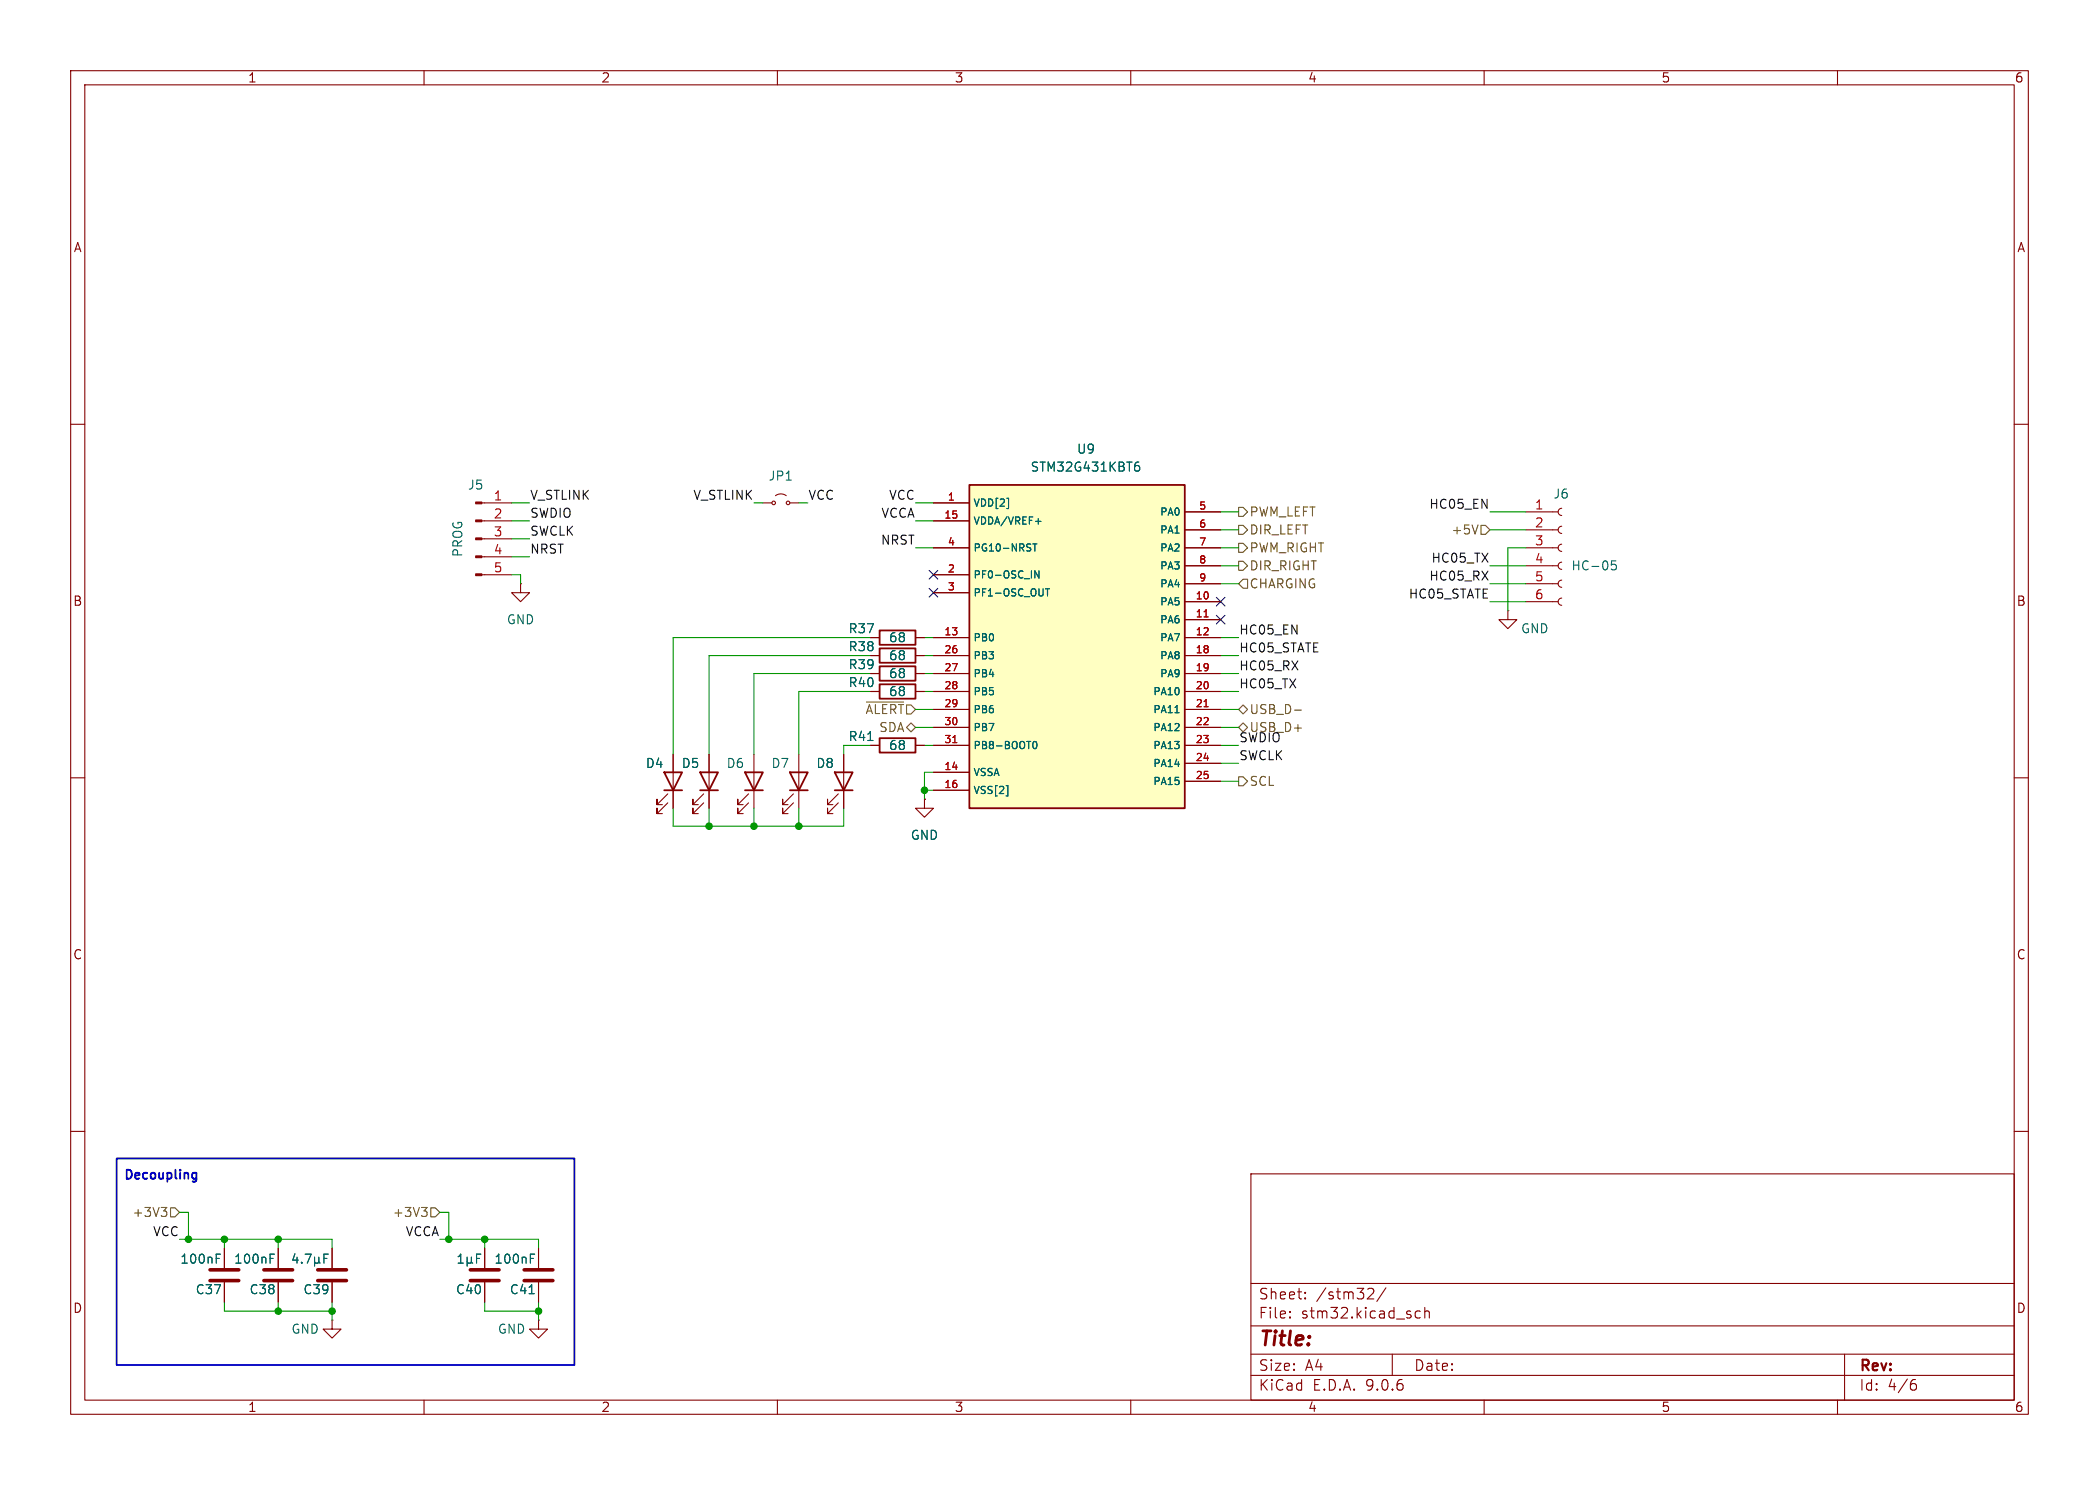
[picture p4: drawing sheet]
<svg xmlns="http://www.w3.org/2000/svg" width="297mm" height="210mm" viewBox="0 0 297 210" stroke-linecap="round" stroke-linejoin="round" font-family="sans-serif">
<g fill="none" stroke="#840000" stroke-width=".15">
<path d="M10 10h277v190h-277zM12 12h273v186h-273zM60 10v2M110 10v2M160 10v2M210 10v2M260 10v2M10 60h2M285 60h2M123.2 92.7h1.3M123.2 90.2h1.3M129.5 92.7h1.3"/>
<path d="M129.5 90.2h1.3M10 110h2M130.8 113v1.3h-1.3l1.3 1.3 1.3-1.3h-1.3M130.8 113h.1M285 110h2M10 160h2M68.6 176.5v2.8M177 166h108v32h-108zM285 160h2M60 198v2M68.6 181.4v2.8M76.2 186.7v1.3h1.3l-1.3 1.2-1.3-1.2h1.3"/>
<path d="M76.2 186.7h.1M110 198v2M160 198v2M177 194.5h108M177 191.5h108M177 187.5h108M177 181.5h108M182.5 186.3h.1l-.1 .1M182.5 186.3v.1M182.5 185.5v.1M182.5 185.5h.1l-.1 .1M184.7 183.6v.1"/>
<path d="M184.7 183.6h-.1l.1 .1M184.7 182.8v.1M184.7 182.8h-.1l.1 .1M193.7 182.2l.5 .1a.41 .41 0 0 1 .1 .5l-.8 .9h.9M196.1 182.1l-1.3 2M197 191.5v3M201 185.5l-.5-.1-.3 .3v.4l.2 .2 .1 .1 .5-.1M201.6 185.5a.37 .37 0 0 1 .6 .1v.8M201.6 184.9v1.5M210 198v2M260 198v2M261 191.5v6.5"/>
<path d="M270.6 195.7h.4l.2 .3-.1 .5-.2 .1h-.3M271 195.1l-.4 .1"/>
</g>
<path d="M66.5 179.6h4.1M66.5 181.1h4.1" fill="none" stroke="#840000" stroke-width=".51"/>
<path d="M64.8 178.6h.8M64.8 177.7l.4-.3v1.2M66.1 178.5l.2 .1h.2l.2-.1M66.1 177.8v1.3M66.7 178.5l.2 .1M66.7 177.8v.7M67.4 178h.5M68 177.4h-.6v1.2" fill="none" stroke="#006464" stroke-width=".15"/>
<path d="M124.5 91.7h5v2h-5zM124.5 89.2h5v2h-5z" fill="none" stroke="#840000" stroke-width=".25"/>
<path d="M137.2 68.6h30.4v45.7h-30.4z" fill="#ffffc2"/>
<g fill="none" stroke="#840000" stroke-width=".25">
<path d="M137.2 68.6h30.4v45.7h-30.4zM124.5 94.2h5v2.1h-5zM124.5 96.8h5v2h-5zM94 109.2h2.5l-1.3 2.6zM94 111.8h2.5M99.1 109.2h2.5l-1.3 2.6zM99.1 111.8h2.5M105.4 109.2h2.5l-1.2 2.6zM105.4 111.8h2.5M111.8 109.2h2.5l-1.3 2.6zM111.8 111.8h2.5M118.1 109.2h2.5l-1.2 2.6z"/>
<path d="M118.1 111.8h2.5M124.5 104.4h5v2h-5z"/>
</g>
<g fill="none" stroke="#840000" stroke-width=".15">
<path d="M68.2 71.1h4.2M68.2 73.7h4.2M68.2 76.2h4.2M68.2 78.7h4.2M107.9 71.1h1.3M109.7 70.1l.4-.2 .4-.1 .8 .3M111.8 71.1h1.2M132.1 71.1h5.1M132.1 73.7h5.1M132.1 77.5h5.1M167.6 77.5h5.1M167.6 72.4h5.1"/>
<path d="M167.6 74.9h5.1M215.9 77.5h4.6M215.9 72.4h4.6M215.9 74.9h4.6M221 71.9a.51 .51 0 0 0-.5 .5 .51 .51 0 0 0 .5 .5M221 74.4a.51 .51 0 0 0-.5 .5 .51 .51 0 0 0 .5 .5M221 77a.51 .51 0 0 0-.5 .5 .51 .51 0 0 0 .5 .5M221 79.5a.51 .51 0 0 0-.5 .5 .51 .51 0 0 0 .5 .5M68.2 81.3h4.2M73.7 82.6v1.2h-1.3l1.3 1.3 1.2-1.3h-1.2M73.7 82.6h.1M123.2 90.2h1.3"/>
<path d="M123.2 92.7h1.3M123.2 95.3h1.3M123.2 97.8h1.3M129.5 90.2h1.3M129.5 92.7h1.3M129.5 95.3h1.3M129.5 97.8h1.3M132.1 81.3h5.1M132.1 83.8h5.1M132.1 90.2h5.1M132.1 92.7h5.1M132.1 95.3h5.1"/>
<path d="M132.1 97.8h5.1M167.6 90.2h5.1M167.6 92.7h5.1M167.6 95.3h5.1M167.6 97.8h5.1M167.6 80h5.1M167.6 82.6h5.1M167.6 85.1h5.1M167.6 87.6h5.1M213.4 86.4v1.2h-1.3l1.3 1.3 1.2-1.3h-1.2M213.4 86.4h.1M215.9 80h4.6"/>
<path d="M215.9 82.6h4.6M215.9 85.1h4.6M221 82a.51 .51 0 0 0-.5 .6 .51 .51 0 0 0 .5 .5M221 84.6a.51 .51 0 0 0-.5 .5 .51 .51 0 0 0 .5 .5M94.5 113.5l-1.5 1.6v-.8v.8h.7M94.5 112.3l-1.5 1.5v-.8v.8h.7M95.2 106.7v7.6M99.6 113.5l-1.6 1.6v-.8v.8h.8M99.6 112.3l-1.6 1.5v-.8v.8h.8M100.3 106.7v7.6M105.9 113.5l-1.5 1.6v-.8v.8h.8M105.9 112.3l-1.5 1.5v-.8v.8h.8"/>
<path d="M106.7 106.7v7.6M112.3 113.5l-1.6 1.6v-.8v.8h.8M112.3 112.3l-1.6 1.5v-.8v.8h.8M113 106.7v7.6M118.6 113.5l-1.5 1.6v-.8v.8h.8M118.6 112.3l-1.5 1.5v-.8v.8h.8M119.4 106.7v7.6M123.2 105.4h1.3M129.5 105.4h1.3M130.8 113h.1M132.1 100.3h5.1M132.1 102.9h5.1"/>
<path d="M132.1 105.4h5.1M132.1 109.2h5.1M132.1 111.8h5.1M167.6 100.3h5.1M167.6 102.9h5.1M167.6 105.4h5.1M167.6 108h5.1M167.6 110.5h5.1M31.7 176.5v2.8M39.4 176.5v2.8M47 176.5v2.8M68.6 176.5v2.8"/>
<path d="M76.2 176.5v2.8M31.7 181.4v2.8M39.4 181.4v2.8M47 186.7v1.3h1.3l-1.3 1.2-1.3-1.2h1.3M47 186.7h.1M47 181.4v2.8M68.6 181.4v2.8M76.2 181.4v2.8"/>
<circle cx="109.5" cy="71.1" r=".25"/>
<circle cx="111.5" cy="71.1" r=".25"/>
</g>
<g fill="none" stroke="#006464" stroke-width=".15">
<path d="M142.5 70.5h.2v1.4h-.2M146.1 76.9h.6M146.4 76.9v1M146.5 73.7h.8M160.7 65.9l.3-.1 .3 .3v.3l-.2 .2h-.4M161.1 65.3l-.4 .2M228.7 79.3h-.7v.6l.2-.1 .4 .1 .1 .1v.5l-.2 .1h-.3l-.2-.1M147 80.7v1l-.6-1v1M147.9 83.3h.6M148.2 83.3v1M122.8 104.7h.7M142.4 111.1h.2v1.5h-.2"/>
<path d="M146.2 105l.2-.1a.54 .54 0 0 1 .3 .5 .54 .54 0 0 1-.3 .5l-.2-.1-.1-.3zM166.3 100.8h.5M30.6 178h.4M30.6 177.4h.6M38.2 178h.4M38.2 177.4h.6M41.7 177.3l-.3 .9h.8M42 177.8v.8M42.7 178.5v.1M43.2 177.4h.8l-.5 1.2M44.5 177.8v1.3M44.5 178.5l.2 .1h.2l.2-.1"/>
<path d="M45.1 178.5l.2 .1M45.1 177.8v.7M45.8 178h.5M46.4 177.4h-.6v1.2M64.8 178.6h.8M64.8 177.7l.4-.3v1.2M66.1 178.5l.2 .1h.2l.2-.1M66.1 177.8v1.3M66.7 178.5l.2 .1M66.7 177.8v.7M67.4 178h.5M68 177.4h-.6v1.2"/>
<path d="M75 178h.5M75 177.4h.7M74.9 183h.7"/>
</g>
<path d="M170.4 87.2h.6M170.4 99.9h.6M134.8 105h.6" fill="none" stroke="#a90000" stroke-width=".15"/>
<path d="M29.7 179.6h4.1M37.3 179.6h4.1M45 179.6h4M74.2 179.6h4M29.7 181.1h4.1M37.3 181.1h4.1M45 181.1h4M74.2 181.1h4" fill="none" stroke="#840000" stroke-width=".51"/>
<g fill="#840000" stroke="#840000" stroke-width=".15">
<path d="M67.3 71h.9v.2h-.9z"/>
<path d="M67.3 73.5h.9v.3h-.9z"/>
<path d="M67.3 76.1h.9v.2h-.9z"/>
<path d="M67.3 78.6h.9v.3h-.9z"/>
<path d="M67.3 81.2h.9v.2h-.9z"/>
</g>
<g fill="none" stroke="#725600" stroke-width=".15">
<path d="M175.3 74.3h.6l.6 .6-.6 .7h-.6zM175.3 79.4h.6l.6 .6-.6 .6h-.6zM175.3 76.8h.6l.6 .7-.6 .6h-.6zM175.3 71.8h.6l.6 .6-.6 .6h-.6zM209.1 74.2l-.4 1.3M209.5 74.3h.7l.6 .6-.6 .7h-.7zM122.6 99.3h5.3M175.3 82.6l.6-.7h.6v1.3h-.6zM128.3 102.9l.6-.7 .6 .7-.6 .6zM175.3 100.3l.6-.6 .6 .6-.6 .7zM175.3 109.9h.6l.6 .6-.6 .6h-.6zM175.3 102.9l.6-.7 .6 .7-.6 .6z"/>
<path d="M183.2 100.4h.9M22.8 170.8h.8l-.4 .4M23.4 171.2l.2 .3v.3l-.2 .2M24.1 170.8h.7l.6 .7-.6 .6h-.7zM59.6 170.8h.8l-.4 .4M60.2 171.2l.2 .3v.3l-.2 .2M61 170.8h.6l.6 .7-.6 .6h-.6z"/>
</g>
<g fill="none" stroke="#009600" stroke-width=".15">
<path d="M72.4 78.7h2.5M72.4 71.1h2.5M72.4 76.2h2.5M72.4 73.7h2.5M106.7 71.1h1.2M113 71.1h1.3M129.5 77.5h2.6M129.5 71.1h2.6M129.5 73.7h2.6M172.7 74.9h2.6M172.7 72.4h2.6M172.7 77.5h2.6"/>
<path d="M210.8 74.9h5.1M210.8 72.4h5.1M215.9 77.5h-2.5v8.9M72.4 81.3h1.3v1.3M123.2 97.8h-10.2v8.9M123.2 95.3h-16.5v11.4M123.2 92.7h-22.9v14M123.2 90.2h-28v16.5M130.8 97.8h1.3M130.8 95.3h1.3M130.8 92.7h1.3M130.8 90.2h1.3"/>
<path d="M172.7 97.8h2.6M172.7 95.3h2.6M172.7 92.7h2.6M172.7 90.2h2.6M172.7 82.6h2.6M172.7 80h2.6M210.8 82.6h5.1M210.8 80h5.1M210.8 85.1h5.1M95.2 114.3v2.5h24.2v-2.5M100.3 114.3v2.5M106.7 114.3v2.5"/>
<path d="M113 114.3v2.5M123.2 105.4h-3.8v1.3M129.5 100.3h2.6M129.5 102.9h2.6M130.8 111.8h1.3M130.8 105.4h1.3M132.1 109.2h-1.3v3.8M172.7 100.3h2.6M172.7 102.9h2.6M172.7 105.4h2.6M172.7 108h2.6M172.7 110.5h2.6"/>
<path d="M25.4 171.5h1.3v3.8M25.4 175.3h21.6v1.2M31.7 175.3v1.2M39.4 175.3v1.2M62.2 171.5h1.3v3.8M62.2 175.3h14v1.2M68.6 175.3v1.2M31.7 184.2v1.2h15.3M39.4 184.2v1.2M47 184.2v2.5M68.6 184.2v1.2h7.6M76.2 184.2v2.5"/>
</g>
<path d="M131.5 83.2l1.2 1.2M131.5 80.7l1.2 1.2M132.7 83.2l-1.2 1.2M132.7 80.7l-1.2 1.2M172.1 87l1.2 1.2M172.1 84.5l1.2 1.2M173.3 87l-1.2 1.2M173.3 84.5l-1.2 1.2" fill="none" stroke="#000084" stroke-width=".15"/>
<path d="M16.5 163.8h64.8v29.2h-64.8zM27.4 165.8l.4 .1M27.8 165.8v1.1l-.1 .2h-.3M27.8 166.6l-.4 .1" fill="none" stroke="#0000c2" stroke-width=".25"/>
<g fill="#009600" stroke="#009600" stroke-width=".15">
<circle cx="100.3" cy="116.8" r=".46"/>
<circle cx="113" cy="116.8" r=".46"/>
<circle cx="106.7" cy="116.8" r=".46"/>
<circle cx="130.8" cy="111.8" r=".46"/>
<circle cx="68.6" cy="175.3" r=".46"/>
<circle cx="76.2" cy="185.4" r=".46"/>
<circle cx="63.5" cy="175.3" r=".46"/>
<circle cx="26.7" cy="175.3" r=".46"/>
<circle cx="39.4" cy="185.4" r=".46"/>
<circle cx="39.4" cy="175.3" r=".46"/>
<circle cx="47" cy="185.4" r=".46"/>
<circle cx="31.7" cy="175.3" r=".46"/>
</g>
<text font-size="2.8" fill="#840000" x="178" y="190.9">Title:</text>
<g font-size="2.1" fill="#840000">
<text x="178" y="184">Sheet:</text>
<text x="186.2" y="184">/stm32/</text>
<text x="178" y="186.7">File:</text>
<text x="184.1" y="186.7">stm32.kicad_sch</text>
<text x="178" y="196.9">KiCad</text>
<text x="178" y="194.1">Size:</text>
<text x="184.7" y="194.1">A4</text>
<text x="185.7" y="196.9">E.D.A.</text>
<text x="193.3" y="196.9">9.0.6</text>
<text x="200" y="194.1">Date:</text>
<text x="263" y="194.3">Rev:</text>
<text x="263" y="196.9">Id:</text>
<text x="267.1" y="196.9">4/6</text>
</g>
<g font-size="1.8" fill="#840000">
<text x="35" y="11.9">1</text>
<text x="85" y="11.9">2</text>
<text x="135" y="11.9">3</text>
<text x="185" y="11.9">4</text>
<text x="235" y="11.9">5</text>
<text x="285" y="11.9">6</text>
<text x="10.3" y="35.9">A</text>
<text x="285.3" y="35.9">A</text>
<text x="10.3" y="85.9">B</text>
<text x="285.3" y="85.9">B</text>
<text x="10.3" y="135.9">C</text>
<text x="285.3" y="135.9">C</text>
<text x="10.3" y="185.9">D</text>
<text x="285.3" y="185.9">D</text>
<text x="35" y="199.9">1</text>
<text x="85" y="199.9">2</text>
<text x="135" y="199.9">3</text>
<text x="185" y="199.9">4</text>
<text x="235" y="199.9">5</text>
<text x="285" y="199.9">6</text>
</g>
<g font-size="1.8" fill="#006464">
<text x="152.3" y="64.4">U9</text>
<text x="66.1" y="69.4">J5</text>
<text x="108.7" y="68.2">JP1</text>
<text x="145.7" y="66.9">STM32G431KBT6</text>
<text x="219.7" y="70.7">J6</text>
<text x="65.6" y="78.9" transform="rotate(-90 65.6 78.9)">PROG</text>
<text x="222.3" y="80.9">HC-05</text>
<text x="71.6" y="88.5">GND</text>
<text x="120" y="89.8">R37</text>
<text x="215.1" y="89.8">GND</text>
<text x="120" y="92.3">R38</text>
<text x="120" y="94.8">R39</text>
<text x="125.7" y="93.6">68</text>
<text x="125.7" y="91">68</text>
<text x="120" y="97.4">R40</text>
<text x="125.7" y="96.1">68</text>
<text x="125.7" y="98.7">68</text>
<text x="120" y="105">R41</text>
<text x="125.7" y="106.3">68</text>
<text x="91.3" y="108.8">D4</text>
<text x="96.4" y="108.8">D5</text>
<text x="102.7" y="108.8">D6</text>
<text x="109.1" y="108.8">D7</text>
<text x="115.4" y="108.8">D8</text>
<text x="128.8" y="119">GND</text>
<text x="25.4" y="178.9">100nF</text>
<text x="33" y="178.9">100nF</text>
<text x="69.9" y="178.9">100nF</text>
<text x="27.6" y="183.2">C37</text>
<text x="35.2" y="183.2">C38</text>
<text x="42.8" y="183.2">C39</text>
<text x="64.4" y="183.2">C40</text>
<text x="72" y="183.2">C41</text>
<text x="41.1" y="188.8">GND</text>
<text x="70.4" y="188.8">GND</text>
</g>
<g font-size="1.8" fill="#a90000">
<text x="69.8" y="70.9">1</text>
<text x="69.8" y="73.4">2</text>
<text x="69.8" y="75.9">3</text>
<text x="217.1" y="72.1">1</text>
<text x="217.1" y="74.7">2</text>
<text x="217.1" y="77.2">3</text>
<text x="69.8" y="78.5">4</text>
<text x="69.8" y="81">5</text>
<text x="217.1" y="79.8">4</text>
<text x="217.1" y="82.3">5</text>
<text x="217.1" y="84.8">6</text>
</g>
<g font-size="1.8" fill="#0f0f0f">
<text x="74.9" y="70.8">V_STLINK</text>
<text x="98" y="70.8">V_STLINK</text>
<text x="114.3" y="70.8">VCC</text>
<text x="125.7" y="70.8">VCC</text>
<text x="74.9" y="75.9">SWCLK</text>
<text x="74.9" y="73.3">SWDIO</text>
<text x="124.6" y="77.1">NRST</text>
<text x="124.6" y="73.3">VCCA</text>
<text x="202.2" y="72">HC05_EN</text>
<text x="74.9" y="78.4">NRST</text>
<text x="202.2" y="82.2">HC05_RX</text>
<text x="202.5" y="79.7">HC05_TX</text>
<text x="175.3" y="89.8">HC05_EN</text>
<text x="199.2" y="84.7">HC05_STATE</text>
<text x="175.3" y="94.9">HC05_RX</text>
<text x="175.3" y="92.4">HC05_STATE</text>
<text x="175.3" y="97.4">HC05_TX</text>
<text x="175.3" y="105.1">SWDIO</text>
<text x="175.3" y="107.6">SWCLK</text>
<text x="21.6" y="174.9">VCC</text>
<text x="57.3" y="174.9">VCCA</text>
</g>
<g font-size="1.8" fill="#725600">
<text x="176.7" y="75.8">DIR_LEFT</text>
<text x="176.7" y="73.3">PWM_LEFT</text>
<text x="205.3" y="75.8">+5V</text>
<text x="176.7" y="83.4">CHARGING</text>
<text x="176.7" y="80.9">DIR_RIGHT</text>
<text x="176.7" y="78.3">PWM_RIGHT</text>
<text x="122.4" y="101.2">~{ALERT}</text>
<text x="176.7" y="101.2">USB_D-</text>
<text x="124.3" y="103.7">SDA</text>
<text x="176.7" y="103.7">USB_D+</text>
<text x="176.7" y="111.4">SCL</text>
<text x="18.7" y="172.3">+3V3</text>
<text x="55.5" y="172.3">+3V3</text>
</g>
<text font-size="1.8" fill="#0000c2" x="17.4" y="167.1">Decoupling</text>
<g font-size="1.4" fill="#a90000">
<text x="134" y="70.9">1</text>
<text x="133.5" y="73.4">15</text>
<text x="134" y="77.2">4</text>
<text x="169.6" y="72.1">5</text>
<text x="169.6" y="74.7">6</text>
<text x="169.6" y="77.2">7</text>
<text x="134" y="81">2</text>
<text x="134" y="83.6">3</text>
<text x="169.6" y="79.8">8</text>
<text x="169.6" y="82.3">9</text>
<text x="133.5" y="89.9">13</text>
<text x="169.1" y="84.8">10</text>
<text x="169.1" y="87.4">11</text>
<text x="169.1" y="89.9">12</text>
<text x="133.5" y="92.5">26</text>
<text x="133.5" y="95">27</text>
<text x="169.1" y="92.5">18</text>
<text x="169.1" y="95">19</text>
<text x="133.5" y="97.5">28</text>
<text x="133.5" y="100.1">29</text>
<text x="169.1" y="97.5">20</text>
<text x="169.1" y="100.1">21</text>
<text x="133.5" y="102.6">30</text>
<text x="133.5" y="105.2">31</text>
<text x="169.1" y="102.6">22</text>
<text x="169.1" y="105.2">23</text>
<text x="169.1" y="107.7">24</text>
<text x="133.5" y="109">14</text>
<text x="133.5" y="111.5">16</text>
<text x="169.1" y="110.2">25</text>
</g>
<g font-size="1.4" fill="#006464">
<text x="137.7" y="71.9">VDD[2]</text>
<text x="137.7" y="74.4">VDDA/VREF+</text>
<text x="164" y="73.1">PA0</text>
<text x="164" y="75.7">PA1</text>
<text x="137.7" y="78.2">PG10-NRST</text>
<text x="137.7" y="82">PF0-OSC_IN</text>
<text x="164" y="78.2">PA2</text>
<text x="164" y="80.7">PA3</text>
<text x="164" y="83.3">PA4</text>
<text x="137.7" y="84.6">PF1-OSC_OUT</text>
<text x="164" y="85.8">PA5</text>
<text x="164" y="88.4">PA6</text>
<text x="137.7" y="90.9">PB0</text>
<text x="137.7" y="93.4">PB3</text>
<text x="137.7" y="96">PB4</text>
<text x="164" y="90.9">PA7</text>
<text x="164" y="93.4">PA8</text>
<text x="164" y="96">PA9</text>
<text x="137.7" y="98.5">PB5</text>
<text x="137.7" y="101.1">PB6</text>
<text x="163.1" y="98.5">PA10</text>
<text x="163.1" y="101.1">PA11</text>
<text x="137.7" y="103.6">PB7</text>
<text x="137.7" y="106.1">PB8-BOOT0</text>
<text x="163.1" y="103.6">PA12</text>
<text x="163.1" y="106.1">PA13</text>
<text x="137.7" y="110">VSSA</text>
<text x="137.7" y="112.5">VSS[2]</text>
<text x="163.1" y="108.7">PA14</text>
<text x="163.1" y="111.2">PA15</text>
</g>
</svg>
